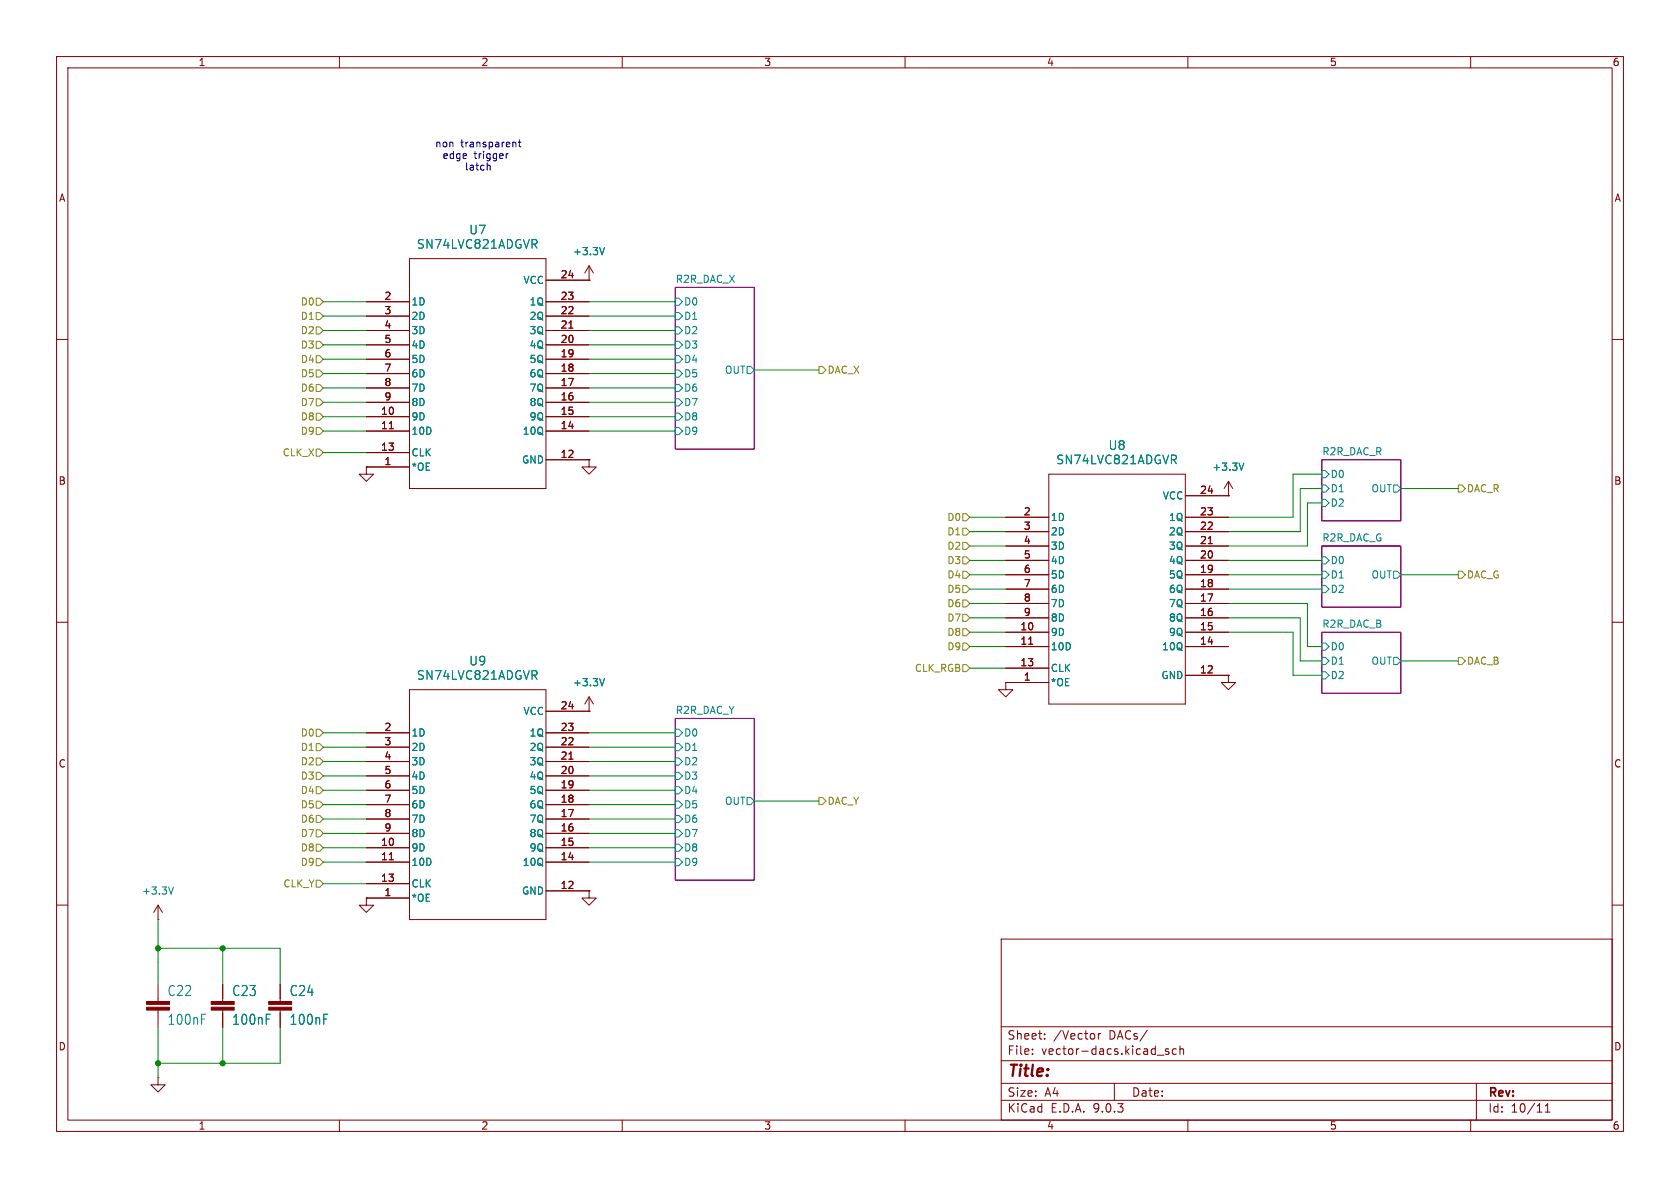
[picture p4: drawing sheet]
<svg xmlns="http://www.w3.org/2000/svg" width="297mm" height="210mm" viewBox="0 0 297 210" stroke-linecap="round" stroke-linejoin="round" font-family="sans-serif">
<g fill="none" stroke="#840000" stroke-width=".18">
<path d="M10 10h277v190h-277zM12 12h273v186h-273zM60 10v2M110 10v2M160 10v2M210 10v2M260 10v2M64.8 53.3h7.6M64.8 55.9h7.6M64.8 58.4h7.6M72.4 45.7h24.1v40.7h-24.1zM96.5 53.3h7.6"/>
<path d="M96.5 55.9h7.6M96.5 58.4h7.6M96.5 49.5h7.6M100.6 58h.7M104.1 49.5h.1M104.1 47v2.5M104.1 47l-.7 1.3M104.1 47l.8 1.3M10 60h2M64.8 61h7.6M64.8 63.5h7.6M64.8 66h7.6"/>
<path d="M64.8 68.6h7.6M64.8 71.1h7.6M64.8 73.7h7.6M64.8 76.2h7.6M68.8 75.8h.7M96.5 61h7.6M96.5 63.5h7.6M96.5 66h7.6M96.5 68.6h7.6M96.5 71.1h7.6M96.5 73.7h7.6M96.5 76.2h7.6"/>
<path d="M285 60h2M64.8 82.6v1.2h1.2l-1.2 1.3-1.3-1.3h1.3M64.8 82.6h.1M64.8 80h7.6M64.8 82.6h7.6M96.5 81.3h7.6M104.1 81.3v1.3h1.3l-1.3 1.2-1.2-1.2h1.2M104.1 81.3h.1M177.8 91.4h7.6M177.8 94h7.6M177.8 96.5h7.6M177.8 99.1h7.6"/>
<path d="M185.4 83.8h24.1v40.7h-24.1zM209.5 91.4h7.7M209.5 94h7.7M209.5 96.5h7.7M209.5 99.1h7.7M209.5 87.6h7.7M213.6 96.1h.7M217.2 87.6h.1M217.2 85.1l-.8 1.3M217.2 85.1l.7 1.3M217.2 85.1v2.5M10 110h2"/>
<path d="M177.8 101.6h7.6M177.8 104.1h7.6M177.8 106.7h7.6M177.8 109.2h7.6M177.8 111.8h7.6M177.8 114.3h7.6M177.8 118.1h7.6M181.9 113.9h.7M209.5 101.6h7.7M209.5 104.1h7.7M209.5 106.7h7.7M209.5 109.2h7.7"/>
<path d="M209.5 111.8h7.7M209.5 114.3h7.7M209.5 119.4h7.7M217.2 119.4v1.3h1.2l-1.2 1.2-1.3-1.2h1.3M217.2 119.4h.1M285 110h2M64.8 129.5h7.6M64.8 132.1h7.6M64.8 134.6h7.6M64.8 137.2h7.6M64.8 139.7h7.6M72.4 121.9h24.1v40.7h-24.1z"/>
<path d="M96.5 129.5h7.6M96.5 132.1h7.6M96.5 134.6h7.6M96.5 137.2h7.6M96.5 139.7h7.6M96.5 125.7h7.6M100.6 134.2h.7M104.1 125.7h.1M104.1 123.2l-.7 1.3M104.1 123.2l.8 1.3M104.1 123.2v2.5M177.8 120.7v1.2h1.3l-1.3 1.3-1.3-1.3h1.3"/>
<path d="M177.8 120.7h.1M177.8 120.7h7.6M64.8 158.8v1.2h1.2l-1.2 1.3-1.3-1.3h1.3M64.8 158.8h.1M64.8 142.2h7.6M64.8 144.8h7.6M64.8 147.3h7.6M64.8 149.9h7.6M64.8 152.4h7.6M64.8 156.2h7.6M64.8 158.8h7.6M68.8 152h.7"/>
<path d="M96.5 142.2h7.6M96.5 144.8h7.6M96.5 147.3h7.6M96.5 149.9h7.6M96.5 152.4h7.6M96.5 157.5h7.6M104.1 157.5v1.3h1.3l-1.3 1.2-1.2-1.2h1.2M104.1 157.5h.1M10 160h2M27.9 162.6h.1M27.9 160v2.6M27.9 174v3"/>
<path d="M27.9 178.6v3M27.9 160l-.7 1.3M27.9 160l.8 1.3M39.4 174v3M39.4 178.6v3M49.5 174v3M49.5 178.6v3M177 166h108v32h-108zM285 160h2M27.9 190.5v1.3h1.3l-1.3 1.2-1.2-1.2h1.2M27.9 190.5h.1M60 198v2"/>
<path d="M110 198v2M160 198v2M177 194.5h108M177 191.5h108M177 187.5h108M177 181.5h108M182.5 186.3v.1M182.5 185.5v.1M184.7 183.6v.1M184.7 182.8v.1M194.2 182.7v1M194.6 182.7l-.3 .1-.1 .2"/>
<path d="M197 191.5v3M204.6 186.5h1.1M206.6 185.5l-.4-.1-.2 .2 .1 .2 .5 .2v.3h-.6M208 185.5l-.5-.1-.3 .3v.4l.2 .2h.6M208.6 185.5l.2-.1 .4 .1v.9M208.6 184.9v1.5M210 198v2M260 198v2M261 191.5v6.5M273.2 196.6h.8M273.2 195.5l.4-.4v1.5"/>
</g>
<path d="M119.4 50.8h13.9v28.6h-13.9zM233.7 81.3h13.9v10.8h-13.9zM233.7 96.5h13.9v10.8h-13.9zM233.7 111.8h13.9v10.8h-13.9zM119.4 127h13.9v28.6h-13.9z" fill="none" stroke="#840084" stroke-width=".18"/>
<g fill="none" stroke="#008484" stroke-width=".18">
<path d="M94.4 43.2l.5 .7M94.7 42.4l.2 .2v.4l-.2 .2M106.9 43.8l-.5 1.2M119.4 55.2h.6l.6 .7-.6 .6h-.6zM119.4 52.7h.6l.6 .6-.6 .7h-.6zM119.4 57.8h.6l.6 .6-.6 .7h-.6zM119.4 67.9h.6l.6 .7-.6 .6h-.6zM119.4 75.6h.6l.6 .6-.6 .6h-.6zM119.4 60.3h.6l.6 .7-.6 .6h-.6zM119.4 65.4h.6l.6 .6-.6 .7h-.6zM119.4 62.9h.6l.6 .6-.6 .6h-.6zM119.4 70.5h.6l.6 .6-.6 .7h-.6z"/>
<path d="M119.4 73h.6l.6 .7-.6 .6h-.6zM132.1 64.8h.6l.6 .6-.6 .6h-.6zM207.5 81.3l.5 .7M207.7 80.5l.3 .2-.1 .4-.2 .2M219.9 81.9l-.4 1.2M233.7 85.7h.6l.6 .7-.6 .6h-.6zM233.7 83.2h.6l.6 .6-.6 .7h-.6zM233.7 88.3h.6l.6 .6-.6 .6h-.6zM233.7 98.4h.6l.6 .7-.6 .6h-.6zM246.4 85.7h.6l.6 .7-.6 .6h-.6zM94.4 119.4l.5 .7M94.7 118.6l.2 .2v.4l-.2 .2"/>
<path d="M106.9 120l-.5 1.2M233.7 101h.6l.6 .6-.6 .6h-.6zM233.7 103.5h.6l.6 .6-.6 .7h-.6zM233.7 116.2h.6l.6 .6-.6 .7h-.6zM233.7 113.7h.6l.6 .6-.6 .6h-.6zM233.7 118.7h.6l.6 .7-.6 .6h-.6zM246.4 101h.6l.6 .6-.6 .6h-.6zM246.4 116.2h.6l.6 .6-.6 .7h-.6zM119.4 131.4h.6l.6 .7-.6 .6h-.6zM119.4 136.5h.6l.6 .7-.6 .6h-.6zM119.4 128.9h.6l.6 .6-.6 .7h-.6zM119.4 139.1h.6l.6 .6-.6 .6h-.6z"/>
<path d="M119.4 134h.6l.6 .6-.6 .7h-.6zM30.7 156.8l-.5 1.3M119.4 144.1h.6l.6 .7-.6 .6h-.6zM119.4 151.8h.6l.6 .6-.6 .6h-.6zM119.4 141.6h.6l.6 .6-.6 .7h-.6zM119.4 146.7h.6l.6 .6-.6 .7h-.6zM119.4 149.2h.6l.6 .7-.6 .6h-.6zM132.1 141h.6l.6 .6-.6 .6h-.6zM35.6 179.3h.8M47.1 179.3h.7M57.2 179.3h.8"/>
</g>
<g fill="#840000" stroke="#840000" stroke-width=".18">
<path d="M25.9 177h4.1v.5h-4.1z"/>
<path d="M25.9 178.1h4.1v.5h-4.1z"/>
<path d="M37.3 177h4.1v.5h-4.1z"/>
<path d="M37.3 178.1h4.1v.5h-4.1z"/>
<path d="M47.5 177h4.1v.5h-4.1z"/>
<path d="M47.5 178.1h4.1v.5h-4.1z"/>
</g>
<g fill="none" stroke="#848400" stroke-width=".18">
<path d="M55.9 52.7h.6l.6 .6-.6 .7h-.6zM55.9 55.3h.6l.6 .6-.6 .6h-.6zM55.9 57.8h.6l.6 .6-.6 .6h-.6zM55.9 60.3h.6l.6 .7-.6 .6h-.6zM55.9 73h.6l.6 .7-.6 .6h-.6zM55.9 75.6h.6l.6 .6-.6 .6h-.6zM55.9 79.4h.6l.6 .6-.6 .6h-.6zM55.9 70.5h.6l.6 .6-.6 .6h-.6zM55.9 62.9h.6l.6 .6-.6 .6h-.6zM55.9 68h.6l.6 .6-.6 .6h-.6zM55.9 65.4h.6l.6 .6-.6 .7h-.6zM144.8 64.8h.6l.6 .6-.6 .6h-.6z"/>
<path d="M170.2 93.4h.6l.6 .6-.6 .6h-.6zM170.2 98.4h.6l.6 .7-.6 .6h-.6zM170.2 95.9h.6l.6 .6-.6 .6h-.6zM170.2 90.8h.6l.6 .6-.6 .7h-.6zM257.8 85.7h.6l.7 .7-.7 .6h-.6zM170.2 103.5h.6l.6 .6-.6 .7h-.6zM170.2 106.1h.6l.6 .6-.6 .6h-.6zM170.2 108.6h.6l.6 .6-.6 .6h-.6zM170.2 111.1h.6l.6 .7-.6 .6h-.6zM170.2 113.7h.6l.6 .6-.6 .6h-.6zM170.2 117.5h.6l.6 .6-.6 .6h-.6zM170.2 101h.6l.6 .6-.6 .6h-.6z"/>
<path d="M257.8 116.2h.6l.7 .6-.7 .7h-.6zM257.8 101h.6l.7 .6-.7 .6h-.6zM55.9 136.5h.6l.6 .7-.6 .6h-.6zM55.9 139.1h.6l.6 .6-.6 .6h-.6zM55.9 134h.6l.6 .6-.6 .6h-.6zM55.9 131.5h.6l.6 .6-.6 .6h-.6zM55.9 128.9h.6l.6 .6-.6 .7h-.6zM55.9 151.8h.6l.6 .6-.6 .6h-.6zM55.9 141.6h.6l.6 .6-.6 .7h-.6zM55.9 144.2h.6l.6 .6-.6 .6h-.6zM55.9 149.2h.6l.6 .7-.6 .6h-.6zM55.9 155.6h.6l.6 .6-.6 .6h-.6z"/>
<path d="M55.9 146.7h.6l.6 .6-.6 .6h-.6zM144.8 141h.6l.6 .6-.6 .6h-.6z"/>
</g>
<g fill="none" stroke="#008400" stroke-width=".18">
<path d="M57.1 58.4h7.7M57.1 53.3h7.7M57.1 55.9h7.7M104.1 58.4h15.3M104.1 53.3h15.3M104.1 55.9h15.3M57.1 63.5h7.7M57.1 68.6h7.7M57.1 66h7.7M57.1 61h7.7M57.1 76.2h7.7M57.1 71.1h7.7"/>
<path d="M57.1 73.7h7.7M104.1 63.5h15.3M104.1 68.6h15.3M104.1 66h15.3M104.1 61h15.3M104.1 76.2h15.3M104.1 71.1h15.3M104.1 73.7h15.3M133.3 65.4h11.5M57.1 80h7.7M171.4 94h6.4M171.4 99.1h6.4"/>
<path d="M171.4 96.5h6.4M171.4 91.4h6.4M217.2 99.1h16.5M233.7 86.4h-3.8v7.6h-12.7M233.7 88.9h-2.6v7.6h-13.9M233.7 83.8h-5.1v7.6h-11.4M247.6 86.4h10.2M171.4 101.6h6.4M171.4 104.1h6.4M171.4 106.7h6.4M171.4 109.2h6.4M171.4 114.3h6.4"/>
<path d="M171.4 111.8h6.4M171.4 118.1h6.4M217.2 106.7h13.9v7.6h2.6M217.2 109.2h12.7v7.6h3.8M217.2 111.8h11.4v7.6h5.1M217.2 101.6h16.5M217.2 104.1h16.5M247.6 101.6h10.2M247.6 116.8h10.2M57.1 134.6h7.7M57.1 129.5h7.7M57.1 132.1h7.7"/>
<path d="M57.1 137.2h7.7M57.1 139.7h7.7M104.1 134.6h15.3M104.1 129.5h15.3M104.1 132.1h15.3M104.1 137.2h15.3M104.1 139.7h15.3M57.1 144.8h7.7M57.1 152.4h7.7M57.1 149.9h7.7M57.1 147.3h7.7M57.1 142.2h7.7"/>
<path d="M57.1 156.2h7.7M104.1 144.8h15.3M104.1 152.4h15.3M104.1 149.9h15.3M104.1 147.3h15.3M104.1 142.2h15.3M133.3 141.6h11.5M27.9 162.6v11.4M27.9 167.6h21.6v6.4M39.4 167.6v6.4M27.9 181.6v8.9M39.4 181.6v6.4"/>
<path d="M49.5 181.6v6.4h-21.6"/>
</g>
<path d="M86.6 29.3l.1 .8M89.5 27.2v.8M89.6 27.2l-.1 .2M90.8 25.1l.4 .2v.7M91.6 25.1h.5M91.8 24.7v1.1l.3 .2" fill="none" stroke="#0000c2" stroke-width=".18"/>
<g fill="#008400" stroke="#008400" stroke-width=".18">
<circle cx="27.9" cy="188" r=".46"/>
<circle cx="39.4" cy="167.6" r=".46"/>
<circle cx="39.4" cy="188" r=".46"/>
<circle cx="27.9" cy="167.6" r=".46"/>
</g>
<text font-size="2.8" fill="#840000" x="178" y="190.9">Title:</text>
<g font-size="2.5" fill="#008484">
<text x="29.5" y="176.3">C22</text>
<text x="40.9" y="176.3">C23</text>
<text x="51.1" y="176.3">C24</text>
<text x="29.5" y="181.4">100nF</text>
<text x="40.9" y="181.4">100nF</text>
<text x="51.1" y="181.4">100nF</text>
</g>
<g font-size="2.1" fill="#008484">
<text x="82.9" y="41.6">U7</text>
<text x="73.6" y="44.2">SN74LVC821ADGVR</text>
<text x="186.6" y="82.3">SN74LVC821ADGVR</text>
<text x="195.9" y="79.7">U8</text>
<text x="82.9" y="117.8">U9</text>
<text x="73.6" y="120.4">SN74LVC821ADGVR</text>
</g>
<g font-size="2.1" fill="#840000">
<text x="178" y="184">Sheet:</text>
<text x="186.2" y="184">/Vector</text>
<text x="196.1" y="184">DACs/</text>
<text x="178" y="186.7">File:</text>
<text x="184.1" y="186.7">vector-dacs.kicad_sch</text>
<text x="178" y="196.9">KiCad</text>
<text x="178" y="194.1">Size:</text>
<text x="184.7" y="194.1">A4</text>
<text x="185.7" y="196.9">E.D.A.</text>
<text x="193.3" y="196.9">9.0.3</text>
<text x="200" y="194.1">Date:</text>
<text x="263" y="194.3">Rev:</text>
<text x="263" y="196.9">Id:</text>
<text x="267.1" y="196.9">10/11</text>
</g>
<g font-size="1.8" fill="#840000">
<text x="35" y="11.9">1</text>
<text x="85" y="11.9">2</text>
<text x="135" y="11.9">3</text>
<text x="185" y="11.9">4</text>
<text x="235" y="11.9">5</text>
<text x="285" y="11.9">6</text>
<text x="10.3" y="35.9">A</text>
<text x="285.3" y="35.9">A</text>
<text x="67.9" y="53.1">2</text>
<text x="99" y="49.3">24</text>
<text x="99" y="53.1">23</text>
<text x="67.9" y="55.6">3</text>
<text x="67.9" y="58.2">4</text>
<text x="99" y="55.6">22</text>
<text x="99" y="58.2">21</text>
<text x="67.9" y="60.7">5</text>
<text x="67.9" y="63.2">6</text>
<text x="67.9" y="65.8">7</text>
<text x="99" y="60.7">20</text>
<text x="99" y="63.2">19</text>
<text x="99" y="65.8">18</text>
<text x="67.9" y="68.3">8</text>
<text x="67.9" y="70.9">9</text>
<text x="99" y="68.3">17</text>
<text x="99" y="70.9">16</text>
<text x="67.3" y="73.4">10</text>
<text x="67.3" y="75.9">11</text>
<text x="99" y="73.4">15</text>
<text x="99" y="75.9">14</text>
<text x="67.3" y="79.8">13</text>
<text x="67.9" y="82.3">1</text>
<text x="99" y="81">12</text>
<text x="10.3" y="85.9">B</text>
<text x="212" y="87.4">24</text>
<text x="285.3" y="85.9">B</text>
<text x="180.9" y="91.2">2</text>
<text x="180.9" y="93.7">3</text>
<text x="212" y="91.2">23</text>
<text x="212" y="93.7">22</text>
<text x="180.9" y="96.3">4</text>
<text x="180.9" y="98.8">5</text>
<text x="180.9" y="101.3">6</text>
<text x="212" y="96.3">21</text>
<text x="212" y="98.8">20</text>
<text x="212" y="101.3">19</text>
<text x="180.9" y="103.9">7</text>
<text x="180.9" y="106.4">8</text>
<text x="212" y="103.9">18</text>
<text x="212" y="106.4">17</text>
<text x="180.3" y="111.5">10</text>
<text x="180.9" y="109">9</text>
<text x="212" y="109">16</text>
<text x="212" y="111.5">15</text>
<text x="180.3" y="114">11</text>
<text x="180.3" y="117.9">13</text>
<text x="212" y="114">14</text>
<text x="212" y="119.1">12</text>
<text x="99" y="125.5">24</text>
<text x="180.9" y="120.4">1</text>
<text x="67.9" y="129.3">2</text>
<text x="67.9" y="131.8">3</text>
<text x="99" y="129.3">23</text>
<text x="99" y="131.8">22</text>
<text x="10.3" y="135.9">C</text>
<text x="67.9" y="134.4">4</text>
<text x="67.9" y="136.9">5</text>
<text x="99" y="134.4">21</text>
<text x="99" y="136.9">20</text>
<text x="285.3" y="135.9">C</text>
<text x="67.9" y="139.4">6</text>
<text x="67.9" y="142">7</text>
<text x="99" y="139.4">19</text>
<text x="99" y="142">18</text>
<text x="67.3" y="149.6">10</text>
<text x="67.9" y="144.5">8</text>
<text x="67.9" y="147.1">9</text>
<text x="99" y="144.5">17</text>
<text x="99" y="147.1">16</text>
<text x="99" y="149.6">15</text>
<text x="67.3" y="152.1">11</text>
<text x="67.3" y="156">13</text>
<text x="99" y="152.1">14</text>
<text x="67.9" y="158.5">1</text>
<text x="99" y="157.2">12</text>
<text x="10.3" y="185.9">D</text>
<text x="285.3" y="185.9">D</text>
<text x="35" y="199.9">1</text>
<text x="85" y="199.9">2</text>
<text x="135" y="199.9">3</text>
<text x="185" y="199.9">4</text>
<text x="235" y="199.9">5</text>
<text x="285" y="199.9">6</text>
</g>
<g font-size="1.8" fill="#0000c2">
<text x="76.8" y="26.3">non</text>
<text x="78.1" y="28.3">edge</text>
<text x="81.4" y="26.3">transparent</text>
<text x="83.8" y="28.3">trigger</text>
<text x="82.1" y="30.3">latch</text>
</g>
<g font-size="1.8" fill="#008484">
<text x="101.2" y="45.3">+3.3V</text>
<text x="92.4" y="50.4">VCC</text>
<text x="119.4" y="50.1">R2R_DAC_X</text>
<text x="72.6" y="54.2">1D</text>
<text x="72.6" y="56.7">2D</text>
<text x="72.6" y="59.3">3D</text>
<text x="93.5" y="54.2">1Q</text>
<text x="93.5" y="56.7">2Q</text>
<text x="93.5" y="59.3">3Q</text>
<text x="120.8" y="56.7">D1</text>
<text x="120.8" y="54.2">D0</text>
<text x="120.8" y="59.3">D2</text>
<text x="72.6" y="61.8">4D</text>
<text x="72.6" y="64.4">5D</text>
<text x="93.5" y="61.8">4Q</text>
<text x="93.5" y="64.4">5Q</text>
<text x="120.8" y="61.8">D3</text>
<text x="120.8" y="64.4">D4</text>
<text x="72.6" y="66.9">6D</text>
<text x="72.6" y="69.4">7D</text>
<text x="72.6" y="72">8D</text>
<text x="93.5" y="66.9">6Q</text>
<text x="93.5" y="69.4">7Q</text>
<text x="93.5" y="72">8Q</text>
<text x="120.8" y="69.4">D6</text>
<text x="120.8" y="66.9">D5</text>
<text x="120.8" y="72">D7</text>
<text x="128.1" y="66.3">OUT</text>
<text x="72.6" y="74.5">9D</text>
<text x="72.6" y="77.1">10D</text>
<text x="92.3" y="77.1">10Q</text>
<text x="93.5" y="74.5">9Q</text>
<text x="120.8" y="77.1">D9</text>
<text x="120.8" y="74.5">D8</text>
<text x="72.6" y="80.9">CLK</text>
<text x="72.6" y="83.4">*OE</text>
<text x="92.2" y="82.1">GND</text>
<text x="214.2" y="83.4">+3.3V</text>
<text x="233.7" y="80.6">R2R_DAC_R</text>
<text x="205.5" y="88.5">VCC</text>
<text x="235.1" y="87.2">D1</text>
<text x="235.1" y="84.7">D0</text>
<text x="235.1" y="89.8">D2</text>
<text x="242.4" y="87.2">OUT</text>
<text x="185.7" y="92.3">1D</text>
<text x="185.7" y="94.8">2D</text>
<text x="206.6" y="92.3">1Q</text>
<text x="206.6" y="94.8">2Q</text>
<text x="233.7" y="95.8">R2R_DAC_G</text>
<text x="185.7" y="97.4">3D</text>
<text x="185.7" y="99.9">4D</text>
<text x="206.6" y="97.4">3Q</text>
<text x="206.6" y="99.9">4Q</text>
<text x="235.1" y="99.9">D0</text>
<text x="185.7" y="102.5">5D</text>
<text x="185.7" y="105">6D</text>
<text x="185.7" y="107.5">7D</text>
<text x="206.6" y="102.5">5Q</text>
<text x="206.6" y="105">6Q</text>
<text x="206.6" y="107.5">7Q</text>
<text x="235.1" y="102.5">D1</text>
<text x="235.1" y="105">D2</text>
<text x="242.4" y="102.5">OUT</text>
<text x="185.7" y="110.1">8D</text>
<text x="185.7" y="112.6">9D</text>
<text x="206.6" y="110.1">8Q</text>
<text x="206.6" y="112.6">9Q</text>
<text x="233.7" y="111">R2R_DAC_B</text>
<text x="185.7" y="115.2">10D</text>
<text x="185.7" y="119">CLK</text>
<text x="205.3" y="115.2">10Q</text>
<text x="235.1" y="117.7">D1</text>
<text x="235.1" y="115.2">D0</text>
<text x="242.4" y="117.7">OUT</text>
<text x="101.2" y="121.5">+3.3V</text>
<text x="185.7" y="121.5">*OE</text>
<text x="205.2" y="120.2">GND</text>
<text x="235.1" y="120.2">D2</text>
<text x="72.6" y="130.4">1D</text>
<text x="92.4" y="126.6">VCC</text>
<text x="93.5" y="130.4">1Q</text>
<text x="119.4" y="126.3">R2R_DAC_Y</text>
<text x="120.8" y="130.4">D0</text>
<text x="72.6" y="132.9">2D</text>
<text x="72.6" y="135.5">3D</text>
<text x="93.5" y="132.9">2Q</text>
<text x="93.5" y="135.5">3Q</text>
<text x="120.8" y="132.9">D1</text>
<text x="120.8" y="135.5">D2</text>
<text x="72.6" y="138">4D</text>
<text x="72.6" y="140.6">5D</text>
<text x="72.6" y="143.1">6D</text>
<text x="93.5" y="138">4Q</text>
<text x="93.5" y="140.6">5Q</text>
<text x="93.5" y="143.1">6Q</text>
<text x="120.8" y="138">D3</text>
<text x="120.8" y="143.1">D5</text>
<text x="120.8" y="140.6">D4</text>
<text x="128.1" y="142.5">OUT</text>
<text x="72.6" y="145.6">7D</text>
<text x="72.6" y="148.2">8D</text>
<text x="93.5" y="145.6">7Q</text>
<text x="93.5" y="148.2">8Q</text>
<text x="120.8" y="145.6">D6</text>
<text x="120.8" y="148.2">D7</text>
<text x="72.6" y="150.7">9D</text>
<text x="72.6" y="153.3">10D</text>
<text x="92.3" y="153.3">10Q</text>
<text x="93.5" y="150.7">9Q</text>
<text x="120.8" y="153.3">D9</text>
<text x="120.8" y="150.7">D8</text>
<text x="25" y="158.3">+3.3V</text>
<text x="72.6" y="157.1">CLK</text>
<text x="72.6" y="159.6">*OE</text>
<text x="92.2" y="158.3">GND</text>
</g>
<g font-size="1.7" fill="#848400">
<text x="53.1" y="54.2">D0</text>
<text x="53.1" y="56.7">D1</text>
<text x="53.1" y="59.3">D2</text>
<text x="53.1" y="61.8">D3</text>
<text x="53.1" y="64.4">D4</text>
<text x="53.1" y="72">D7</text>
<text x="53.1" y="69.4">D6</text>
<text x="53.1" y="66.9">D5</text>
<text x="146.2" y="66.3">DAC_X</text>
<text x="53.1" y="74.5">D8</text>
<text x="53.1" y="77.1">D9</text>
<text x="49.9" y="80.9">CLK_X</text>
<text x="259.2" y="87.2">DAC_R</text>
<text x="167.4" y="94.8">D1</text>
<text x="167.4" y="92.3">D0</text>
<text x="167.4" y="99.9">D3</text>
<text x="167.4" y="97.4">D2</text>
<text x="167.4" y="105">D5</text>
<text x="167.4" y="107.5">D6</text>
<text x="167.4" y="102.5">D4</text>
<text x="259.2" y="102.5">DAC_G</text>
<text x="167.4" y="110.1">D7</text>
<text x="167.4" y="112.6">D8</text>
<text x="161.6" y="119">CLK_RGB</text>
<text x="167.4" y="115.2">D9</text>
<text x="259.2" y="117.7">DAC_B</text>
<text x="53.1" y="130.4">D0</text>
<text x="53.1" y="135.5">D2</text>
<text x="53.1" y="132.9">D1</text>
<text x="53.1" y="138">D3</text>
<text x="53.1" y="140.6">D4</text>
<text x="53.1" y="143.1">D5</text>
<text x="146.2" y="142.5">DAC_Y</text>
<text x="53.1" y="145.6">D6</text>
<text x="53.1" y="148.2">D7</text>
<text x="53.1" y="153.3">D9</text>
<text x="53.1" y="150.7">D8</text>
<text x="50" y="157.1">CLK_Y</text>
</g>
</svg>
